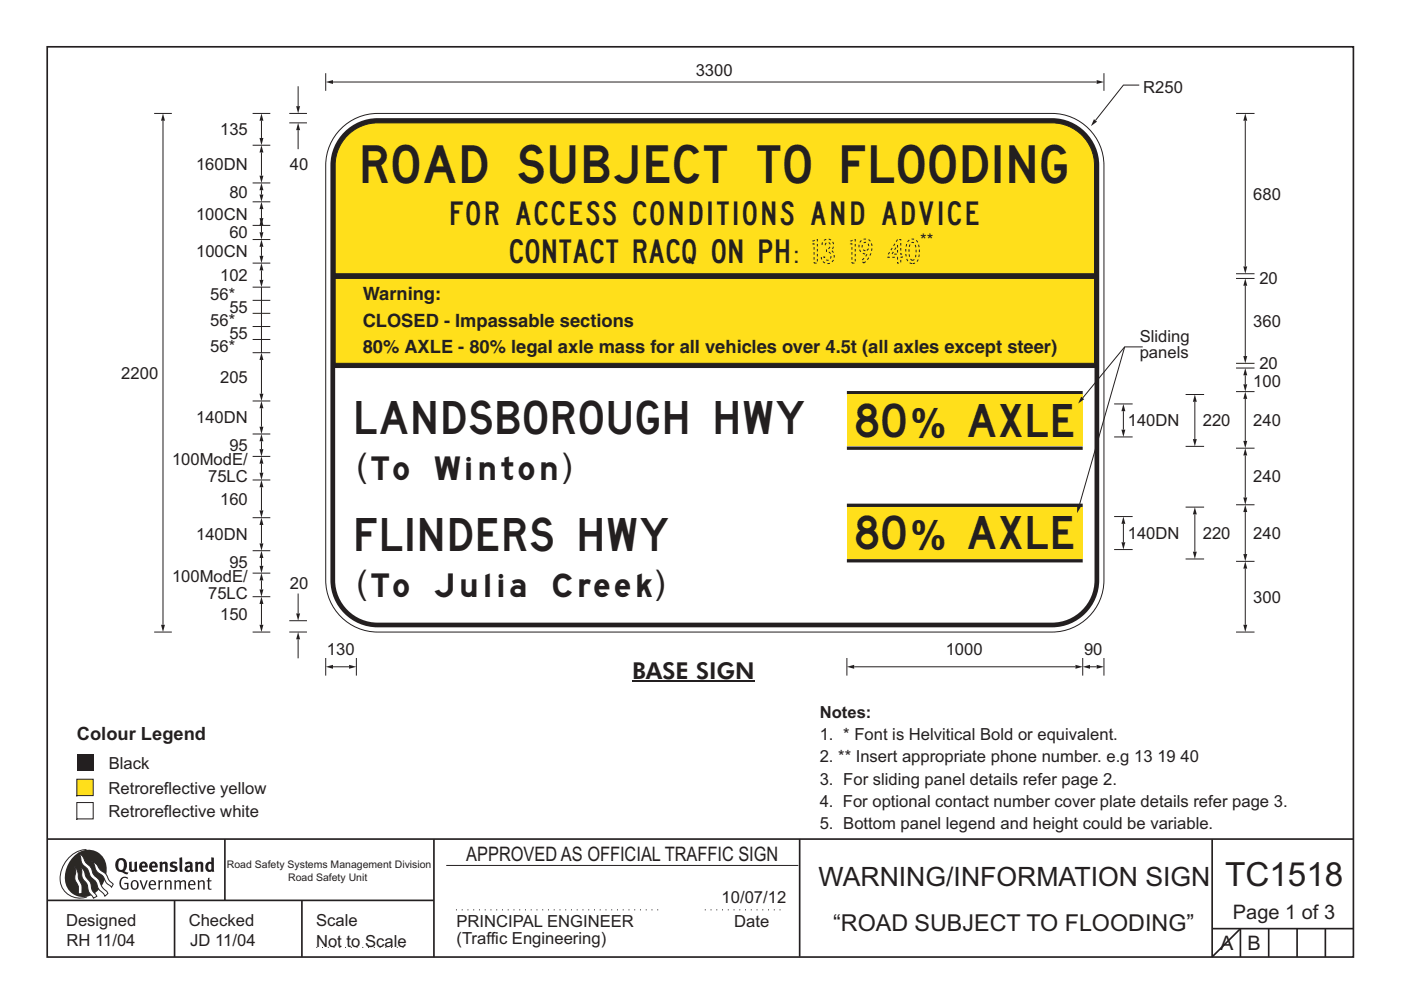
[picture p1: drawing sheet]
<svg xmlns="http://www.w3.org/2000/svg" width="297mm" height="210mm" viewBox="0 0 297 210" stroke-linecap="round" stroke-linejoin="round" font-family="sans-serif">
<g fill="none" stroke="#231f20" stroke-width=".35">
<path d="M10 9.9h276.9v193.1h-276.9zM10 178h277M47.7 178v13M92 178v25M169.5 177.9v25M257 178v25M10 191h82M37 191v12M64 191v12M257 197h30M263 197v6M269 197v6"/>
<path d="M275 197v6M281 197v6"/>
</g>
<path d="M96.7 193h43.3M149.4 193h16.9M67.1 201h19.4" fill="none" stroke="#231f20" stroke-width=".21" stroke-dasharray=".2 1" stroke-linecap="butt"/>
<path d="M94.6 183.6h74.7" fill="none" stroke="#231f20" stroke-width=".21"/>
<path d="M18.3 180.2a6.1 6.1 0 0 0-5.3 7.6 4.3 4.3 0 0 0 5.4 2.4" fill="none" stroke="#2b2824" stroke-width=".21"/>
<path d="M15.7 181.6a4 4 0 0 1 4.8-.9 4 4 0 0 1 2.1 4.4 5.5 5.5 0 0 1-5.3 5.2 4 4 0 0 1-3.5-5.1 6.7 6.7 0 0 1 1.9-3.6z" fill-rule="evenodd" fill="#2b2824"/>
<g fill="#fff" stroke="#2b2824" stroke-width=".21">
<path d="M15.9 183.8a3.5 3.5 0 0 1 .8 2.7 3.3 3.3 0 0 1 .7 2.9l-.8 .2a3.1 3.1 0 0 0-.6-2.7l-.2-.8a3.2 3.2 0 0 0 0-2.2z" fill-rule="evenodd"/>
<path d="M19.5 182.7l.4 .2a3.1 3.1 0 0 1 1.3 1.6l.6 .4a2.07 2.07 0 0 1 1.1 1.5l.3 .4 .8 .7-.4 .6a3.9 3.9 0 0 1-1.8-2.3l-.3-.3a2.34 2.34 0 0 1-1.5-2.1z" fill-rule="evenodd"/>
<path d="M16.7 181l.4 .2 .6 .7a3.2 3.2 0 0 0 1.4 1.9l.4 .9a2.59 2.59 0 0 0 1.4 1.8l.3 .5a4.1 4.1 0 0 0 1.6 2.3l.1 .2-.7 .6a2.33 2.33 0 0 0-1.1-1.3l-.3-.4a2.97 2.97 0 0 0-1.4-2.2l-.3-.4a2.97 2.97 0 0 0-1.4-2.3 3.2 3.2 0 0 1-.7-1.9z" fill-rule="evenodd"/>
<path d="M17 183.9l.7 .6 .3 .7a3.1 3.1 0 0 0 1.1 1.8l.1 .3a3.3 3.3 0 0 0 1.3 2.7v.1l-.7 .4v-.1a3.3 3.3 0 0 1-1.2-2.2 3.1 3.1 0 0 0-1-1.7l-.2-.6-.1-1.4z" fill-rule="evenodd"/>
</g>
<g fill="#231f20">
<path d="M25.6 186.4a1.1 1.1 0 0 1 1.6-.2l-.2 .2-.5-.2a1.2 1.2 0 0 0-.9 1.1 1.2 1.2 0 0 0 .8 1.2l.5-.2v-.8h-.5l-.1-.2h.9v1.2a1.29 1.29 0 0 1-1.5-.1 1.29 1.29 0 0 1-.3-1.5z" fill-rule="evenodd"/>
<path d="M28.1 187.1a.47 .47 0 0 1 .5-.2 .47 .47 0 0 1 .4 .3 .94 .94 0 0 1-.4 1.3l-.4-.2-.1-.6zM28.1 186.8a1.15 1.15 0 0 0 .4 1.9 1.04 1.04 0 0 0 .9-1 1.04 1.04 0 0 0-.9-1z" fill-rule="evenodd"/>
<path d="M29.6 186.7h.3l.6 1.6 .5-1.6h.3l-.7 2h-.3z" fill-rule="evenodd"/>
<path d="M32 187h.6l.2 .5h-.9zM31.7 187a.99 .99 0 0 0 0 1.4 .99 .99 0 0 0 1.3 .1l-.1-.2a.62 .62 0 0 1-.7 .1 .62 .62 0 0 1-.3-.7h1.2a.8 .8 0 0 0-.4-.9 .8 .8 0 0 0-1 .2z" fill-rule="evenodd"/>
<path d="M33.5 186.7h.3l.1 .3 .7-.3-.2 .3-.4 .2-.1 1.5h-.3z" fill-rule="evenodd"/>
<path d="M34.9 186.8l.3-.1 .1 .2a.61 .61 0 0 1 .6-.2 .61 .61 0 0 1 .5 .5v1.5h-.3v-1.3l-.1-.4-.2-.1-.5 .3v1.5h-.3z" fill-rule="evenodd"/>
<path d="M36.9 186.7h.3l.1 .2a.57 .57 0 0 1 1 .1h.1a.59 .59 0 0 1 .6-.3 .59 .59 0 0 1 .4 .5v1.5h-.3v-1.5l-.1-.2-.2-.1-.4 .3v1.5h-.4v-1.4v-.3h-.2l-.5 .2v1.5h-.3z" fill-rule="evenodd"/>
<path d="M40.4 187h.6l.1 .5h-.9zM40 187a1 1 0 0 0 .1 1.4 1 1 0 0 0 1.3 .1l-.1-.2a.62 .62 0 0 1-.7 .1 .62 .62 0 0 1-.4-.7h1.2a.8 .8 0 0 0-.4-.9 .8 .8 0 0 0-1 .2z" fill-rule="evenodd"/>
<path d="M41.9 186.8l.3-.1 .1 .2a.61 .61 0 0 1 .6-.2 .61 .61 0 0 1 .5 .5v1.5h-.3v-1.3l-.1-.4-.2-.1-.5 .3v1.5h-.3z" fill-rule="evenodd"/>
<path d="M44.1 186.2h.3v.5h.5l-.1 .2h-.4v1.5l.4 .1v.2a.48 .48 0 0 1-.5 0 .48 .48 0 0 1-.2-.4v-1.4h-.3v-.2h.3z" fill-rule="evenodd"/>
<path d="M25.3 182.6l.3-.2a.62 .62 0 0 1 .7 .9v.2a.65 .65 0 0 1-.2 .8 .65 .65 0 0 1-.8 .1 1.74 1.74 0 0 1 0-1.8zM24.8 182.4a1.61 1.61 0 0 0-.3 1.7 1.61 1.61 0 0 0 1.4 .9l.7 .4h.5l.1-.4-.8-.2a1.63 1.63 0 0 0-.6-2.8h-.4z" fill-rule="evenodd"/>
<path d="M27.4 182.8l.5-.1 .1 1.7 .1 .1 .4-.2v-1.5l.5-.1 .2 2-.4 .3-.2-.2a.72 .72 0 0 1-.8 .1 .72 .72 0 0 1-.4-.7z" fill-rule="evenodd"/>
<path d="M30.2 183.3l.3-.1 .2 .4h-.6zM29.7 183.1a1.13 1.13 0 0 0 .1 1.5 1.13 1.13 0 0 0 1.5 .1l-.2-.4a.66 .66 0 0 1-.9 .1l-.1-.4h1.2a.95 .95 0 0 0-.4-1.1 .95 .95 0 0 0-1.2 .2z" fill-rule="evenodd"/>
<path d="M32.3 183.3l.3-.1 .3 .4h-.7zM31.8 183.1a1.13 1.13 0 0 0 .1 1.5 1.13 1.13 0 0 0 1.5 .1l-.2-.4a.66 .66 0 0 1-.9 .1l-.1-.4h1.2a.95 .95 0 0 0-.4-1.1 .95 .95 0 0 0-1.2 .2z" fill-rule="evenodd"/>
<path d="M33.8 182.9l.5-.2 .1 .3a.65 .65 0 0 1 .7-.2 .65 .65 0 0 1 .5 .6v1.5h-.6v-1.4l-.2-.3-.4 .2v1.5h-.5z" fill-rule="evenodd"/>
<path d="M36.1 183a1.26 1.26 0 0 1 1.5-.1l-.2 .4a.56 .56 0 0 0-.8 .1l.9 .5a.94 .94 0 0 1-.4 1.1 .94 .94 0 0 1-1.1-.2l.1-.5a.8 .8 0 0 0 1 0l-.3-.2a.68 .68 0 0 1-.7-.3 .68 .68 0 0 1 0-.8z" fill-rule="evenodd"/>
<path d="M39.7 184.2l.6-.2v.4l-.5 .1zM39.2 183l.2 .4 .8-.2 .1 .4a.75 .75 0 0 0-1.1 .4 .75 .75 0 0 0 .5 1l.7-.2 .3 .2 .3-.3-.2-.7a.98 .98 0 0 0-.2-1.2 1.58 1.58 0 0 0-1.4 .2z" fill-rule="evenodd"/>
<path d="M41.3 182.9l.5-.2 .1 .3a.65 .65 0 0 1 .8-.2 .65 .65 0 0 1 .4 .6v1.5h-.6v-1.4l-.1-.3-.4 .2v1.5h-.6z" fill-rule="evenodd"/>
<path d="M44.3 183.3l.2-.1 .3 .1v1.1l-.3 .1-.3-.2zM44.8 181.8v1.1a1.02 1.02 0 0 0-1.1 .3 1.02 1.02 0 0 0-.1 1.2 .82 .82 0 0 0 1.3 .4v.1h.5l-.1-3z" fill-rule="evenodd"/>
<path d="M38 181.9l.6-.1 .1 3.1h-.5z" fill-rule="evenodd"/>
</g>
<path d="M263 197l-6 6" fill="none" stroke="#231f20" stroke-width=".35"/>
<path d="M16.3 160h3.5v3.5h-3.5z" fill="#231f20"/>
<path d="M16.3 170.2v3.5h3.5v-3.5z" fill-rule="evenodd" fill="#fff" stroke="#231f20" stroke-width=".21"/>
<path d="M16.3 165.3v3.4h3.5v-3.4z" fill-rule="evenodd" fill="#ffdf1b" stroke="#231f20" stroke-width=".21"/>
<path d="M69.1 15.5v3.8M70.6 17.4h161.9M234.1 15.5v3.8" fill="none" stroke="#231f20" stroke-width=".21"/>
<g fill="#231f20">
<path d="M232.5 17l1.6 .4-1.6 .4z"/>
<path d="M69.1 17.4l1.5-.4v.8z"/>
</g>
<path d="M72.3 27.3a11 11 0 0 1 7.8-3.2h142.9a11 11 0 0 1 11.1 11v87.9a11 11 0 0 1-11.1 11.1h-142.9a11 11 0 0 1-11-11.1v-87.9a11 11 0 0 1 3.2-7.8z" fill-rule="evenodd" fill="#fff" stroke="#231f20" stroke-width=".21"/>
<path d="M73.4 27.6a10 10 0 0 1 6.7-2.5h142.9a10 10 0 0 1 10.1 10v87.9a10 10 0 0 1-10.1 10.1h-142.9a10 10 0 0 1-10-10.1v-87.9a10 10 0 0 1 3.3-7.5z" fill-rule="evenodd" fill="#231f20"/>
<path d="M73.7 28.7a9 9 0 0 1 6.4-2.6h142.9a9 9 0 0 1 9.1 9v23h-161v-23a9 9 0 0 1 2.6-6.4zM71.1 59.1h161v18h-161z" fill-rule="evenodd" fill="#ffdf1b" stroke="#231f20" stroke-width=".21"/>
<path d="M71.1 78.1h161v44.9a9 9 0 0 1-9.1 9.1h-142.9a9 9 0 0 1-9-9.1z" fill-rule="evenodd" fill="#fff"/>
<path d="M61.3 131.7h3.8M63.2 135.6v4" fill="none" stroke="#231f20" stroke-width=".21"/>
<path d="M63.2 134.1l.4 1.5h-.8z" fill="#231f20"/>
<path d="M63.2 125.9v4.2" fill="none" stroke="#231f20" stroke-width=".21"/>
<path d="M62.8 130.1h.8l-.4 1.6z" fill="#231f20"/>
<path d="M241.5 18h-3.3l-5.9 7.5" fill="none" stroke="#231f20" stroke-width=".21"/>
<path d="M231.9 25.3l.7 .5-1.3 1z" fill="#231f20"/>
<path d="M55.4 128.1v4.4" fill="none" stroke="#231f20" stroke-width=".21"/>
<g fill="#231f20">
<path d="M55 132.5h.9l-.5 1.6z"/>
<path d="M55.4 126.6l.5 1.5h-.9z"/>
</g>
<path d="M179.6 83.3h50M179.6 95.1h50M179.6 107.2h50M179.6 118.9h50" fill="none" stroke="#231f20" stroke-width=".71" stroke-linecap="butt"/>
<g fill="#ffdf1b">
<path d="M179.6 83.7h50v11h-50z"/>
<path d="M179.6 107.6h50v11h-50z"/>
</g>
<path d="M61.3 24.1h3.8M63.2 27.6v4M53.6 126.6h3.7M53.6 134.1h3.7M61.3 134.1h3.8" fill="none" stroke="#231f20" stroke-width=".21"/>
<path d="M63.2 26.1l.4 1.5h-.8z" fill="#231f20"/>
<path d="M63.2 18.3v4.2" fill="none" stroke="#231f20" stroke-width=".21"/>
<path d="M62.8 22.5h.8l-.4 1.6z" fill="#231f20"/>
<path d="M61.3 26.1h3.8M55.4 123.1v1.9" fill="none" stroke="#231f20" stroke-width=".21"/>
<g fill="#231f20">
<path d="M55 125h.9l-.5 1.6z"/>
<path d="M55.4 121.6l.5 1.5h-.9z"/>
</g>
<path d="M55.4 118.3v1.7M53.6 121.6h3.7" fill="none" stroke="#231f20" stroke-width=".21"/>
<g fill="#231f20">
<path d="M55 120h.9l-.5 1.6z"/>
<path d="M55.4 116.8l.5 1.5h-.9z"/>
</g>
<path d="M53.6 116.8h3.7M55.4 111.3v4" fill="none" stroke="#231f20" stroke-width=".21"/>
<g fill="#231f20">
<path d="M55 115.3h.9l-.5 1.5z"/>
<path d="M55.4 109.8l.5 1.5h-.9z"/>
</g>
<path d="M53.6 109.8h3.7M55.4 103.3v5" fill="none" stroke="#231f20" stroke-width=".21"/>
<g fill="#231f20">
<path d="M55 108.3h.9l-.5 1.5z"/>
<path d="M55.4 101.8l.5 1.5h-.9z"/>
</g>
<path d="M55.4 98.3v2M53.6 101.8h3.7" fill="none" stroke="#231f20" stroke-width=".21"/>
<g fill="#231f20">
<path d="M55 100.3h.9l-.5 1.5z"/>
<path d="M55.4 96.8l.5 1.5h-.9z"/>
</g>
<path d="M53.6 96.8h3.7M55.4 93.6v1.7" fill="none" stroke="#231f20" stroke-width=".21"/>
<g fill="#231f20">
<path d="M55 95.3h.9l-.5 1.5z"/>
<path d="M55.4 92.1l.5 1.5h-.9z"/>
</g>
<path d="M53.6 92.1h3.7M55.4 86.6v3.9" fill="none" stroke="#231f20" stroke-width=".21"/>
<g fill="#231f20">
<path d="M55 90.5h.9l-.5 1.6z"/>
<path d="M55.4 85.1l.5 1.5h-.9z"/>
</g>
<path d="M55.4 76.3v7.2M53.6 85.1h3.7" fill="none" stroke="#231f20" stroke-width=".21"/>
<g fill="#231f20">
<path d="M55 83.5h.9l-.5 1.6z"/>
<path d="M55.4 74.8l.5 1.5h-.9z"/>
</g>
<path d="M55.4 57.3v2.1M53.6 74.8h3.7M53.6 72h3.7M53.6 69.3h3.7M53.6 66.5h3.7M53.6 63.7h3.7M53.6 60.9h3.7M55.4 60.9v13.9" fill="none" stroke="#231f20" stroke-width=".21"/>
<g fill="#231f20">
<path d="M55 59.4h.9l-.5 1.5z"/>
<path d="M55.4 55.8l.5 1.5h-.9z"/>
</g>
<path d="M53.6 55.8h3.7M55.4 52.3v2" fill="none" stroke="#231f20" stroke-width=".21"/>
<g fill="#231f20">
<path d="M55 54.3h.9l-.5 1.5z"/>
<path d="M55.4 50.8l.5 1.5h-.9z"/>
</g>
<path d="M55.4 47.8v1.5" fill="none" stroke="#231f20" stroke-width=".21"/>
<g fill="#231f20">
<path d="M55 49.3h.9l-.5 1.5z"/>
<path d="M55.4 46.3l.5 1.5h-.9z"/>
</g>
<path d="M53.6 50.8h3.7M53.6 47.8h3.7M55.4 44.3v2" fill="none" stroke="#231f20" stroke-width=".21"/>
<g fill="#231f20">
<path d="M55 46.3h.9l-.5 1.5z"/>
<path d="M55.4 42.8l.5 1.5h-.9z"/>
</g>
<path d="M53.6 42.8h3.7M55.4 40.3v1" fill="none" stroke="#231f20" stroke-width=".21"/>
<g fill="#231f20">
<path d="M55 41.3h.9l-.5 1.5z"/>
<path d="M55.4 38.8l.5 1.5h-.9z"/>
</g>
<path d="M53.6 38.8h3.7M55.4 32.3v5" fill="none" stroke="#231f20" stroke-width=".21"/>
<g fill="#231f20">
<path d="M55 37.3h.9l-.5 1.5z"/>
<path d="M55.4 30.8l.5 1.5h-.9z"/>
</g>
<path d="M53.6 30.8h3.7M55.4 25.6v3.7" fill="none" stroke="#231f20" stroke-width=".21"/>
<g fill="#231f20">
<path d="M55 29.3h.9l-.5 1.5z"/>
<path d="M55.4 24.1l.5 1.5h-.9z"/>
</g>
<path d="M53.6 24.1h3.7M229.6 139.6v3.7M234.1 139.6v3.7M231.1 141.4h1.4" fill="none" stroke="#231f20" stroke-width=".21"/>
<g fill="#231f20">
<path d="M232.5 141l1.6 .4-1.6 .4z"/>
<path d="M229.6 141.4l1.5-.4v.8z"/>
</g>
<path d="M181.1 141.4h46.9" fill="none" stroke="#231f20" stroke-width=".21"/>
<g fill="#231f20">
<path d="M228 141l1.6 .4-1.6 .4z"/>
<path d="M179.6 141.4l1.5-.4v.8z"/>
</g>
<path d="M69.1 139.6v3.7M75.6 139.6v3.7M179.6 139.6v3.7M70.6 141.4h3.4" fill="none" stroke="#231f20" stroke-width=".21"/>
<g fill="#231f20">
<path d="M74 141l1.6 .4-1.6 .4z"/>
<path d="M69.1 141.4l1.5-.4v.8z"/>
</g>
<path d="M262.1 134.1h3.9M264 120.6v11.9" fill="none" stroke="#231f20" stroke-width=".21"/>
<g fill="#231f20">
<path d="M263.6 132.5h.8l-.4 1.6z"/>
<path d="M264 119.1l.4 1.5h-.8z"/>
</g>
<path d="M262.1 119.1h3.9M264 108.6v8.9" fill="none" stroke="#231f20" stroke-width=".21"/>
<g fill="#231f20">
<path d="M263.6 117.5h.8l-.4 1.6z"/>
<path d="M264 107.1l.4 1.5h-.8z"/>
</g>
<path d="M264 96.6v8.9M262.1 107.1h3.9" fill="none" stroke="#231f20" stroke-width=".21"/>
<g fill="#231f20">
<path d="M263.6 105.5h.8l-.4 1.6z"/>
<path d="M264 95.1l.4 1.5h-.8z"/>
</g>
<path d="M262.1 95.1h3.9M264 84.6v8.9" fill="none" stroke="#231f20" stroke-width=".21"/>
<g fill="#231f20">
<path d="M263.6 93.5h.8l-.4 1.6z"/>
<path d="M264 83.1l.4 1.5h-.8z"/>
</g>
<path d="M264 79.6v1.9M262.1 83.1h3.9" fill="none" stroke="#231f20" stroke-width=".21"/>
<g fill="#231f20">
<path d="M263.6 81.5h.8l-.4 1.6z"/>
<path d="M264 78.1l.4 1.5h-.8z"/>
</g>
<path d="M262.1 78.1h3.9M264 60.6v14.9" fill="none" stroke="#231f20" stroke-width=".21"/>
<g fill="#231f20">
<path d="M263.6 75.5h.8l-.4 1.6z"/>
<path d="M264 59.1l.4 1.5h-.8z"/>
</g>
<path d="M264 25.6v30.9M262.1 59.1h3.9M262.1 58.1h3.9M262.1 77.1h3.9" fill="none" stroke="#231f20" stroke-width=".21"/>
<g fill="#231f20">
<path d="M263.6 56.5h.8l-.4 1.6z"/>
<path d="M264 24.1l.4 1.5h-.8z"/>
</g>
<path d="M34.6 25.6v106.9M262.1 24.1h3.9" fill="none" stroke="#231f20" stroke-width=".21"/>
<g fill="#231f20">
<path d="M34.1 132.5h.9l-.4 1.6z"/>
<path d="M34.6 24.1l.4 1.5h-.9z"/>
</g>
<path d="M32.7 24.1h3.7M236.2 92.7h3.9M238.2 87.2v3.9M32.7 134.1h3.7" fill="none" stroke="#231f20" stroke-width=".21"/>
<g fill="#231f20">
<path d="M237.8 91.1h.8l-.4 1.6z"/>
<path d="M238.2 85.7l.4 1.5h-.8z"/>
</g>
<path d="M236.2 85.7h3.9M251.4 118.6h3.9M253.3 109.1v7.9" fill="none" stroke="#231f20" stroke-width=".21"/>
<g fill="#231f20">
<path d="M252.9 117h.8l-.4 1.6z"/>
<path d="M253.3 107.6l.4 1.5h-.8z"/>
</g>
<path d="M251.4 94.7h3.9M253.3 85.2v7.9M251.4 107.6h3.9" fill="none" stroke="#231f20" stroke-width=".21"/>
<g fill="#231f20">
<path d="M252.9 93.1h.8l-.4 1.6z"/>
<path d="M253.3 83.7l.4 1.5h-.8z"/>
</g>
<path d="M251.4 83.7h3.9M236.2 116.6h3.9M238.2 111.1v3.9" fill="none" stroke="#231f20" stroke-width=".21"/>
<g fill="#231f20">
<path d="M237.8 115h.8l-.4 1.6z"/>
<path d="M238.2 109.6l.4 1.5h-.8z"/>
</g>
<path d="M242.3 73.6h-3.8l-8.9 10.8M236.2 109.6h3.9" fill="none" stroke="#231f20" stroke-width=".21"/>
<path d="M229.2 84.1l.7 .6-1.3 .9z" fill="#231f20"/>
<path d="M238.5 73.6l-9.7 33.7" fill="none" stroke="#231f20" stroke-width=".21"/>
<path d="M228.4 107.2l.8 .3-.8 1.3z" fill="#231f20"/>
<path d="M134 144.5h26" fill="none" stroke="#231f20" stroke-width=".22"/>
<g font-size="8.5" fill="#231f20">
<text x="193.1" y="92.6">%</text>
<text x="193.1" y="116.4">%</text>
</g>
<text font-size="8" fill="#231f20" x="76.9" y="38.8">ROAD SUBJECT TO FLOODING</text>
<g font-size="7.1" fill="#231f20">
<text x="75.6" y="101.2">(</text>
<text x="119" y="101.2">)</text>
<text x="75.6" y="126.1">(</text>
<text x="138.7" y="126.1">)</text>
<text x="259.7" y="188">TC1518</text>
</g>
<g font-size="7" fill="#231f20">
<text x="75.6" y="92.1">LANDSBOROUGH HWY</text>
<text x="181.5" y="92.6">80</text>
<text x="205.3" y="92.6">AXLE</text>
<text x="75.6" y="116.8">FLINDERS HWY</text>
<text x="181.5" y="116.4">80</text>
<text x="205.3" y="116.4">AXLE</text>
</g>
<text font-size="5.6" fill="#231f20" x="173.6" y="188">WARNING/INFORMATION SIGN</text>
<g font-size="5" fill="#231f20">
<text x="95.6" y="47.8">FOR ACCESS CONDITIONS AND ADVICE</text>
<text x="108.2" y="55.8">CONTACT RACQ ON PH: 13 19 40</text>
<text x="78.8" y="101.9">To</text>
<text x="92.2" y="101.9">Winton</text>
<text x="78.8" y="126.7">To</text>
<text x="92.2" y="126.7">Julia</text>
<text x="117.2" y="126.7">Creek</text>
</g>
<g font-size="4.9" fill="#231f20">
<text x="134" y="144">BASE SIGN</text>
<text x="176.6" y="197.5">“ROAD SUBJECT TO FLOODING”</text>
</g>
<g font-size="4.2" fill="#231f20">
<text x="98.9" y="182.6">APPROVED AS OFFICIAL TRAFFIC SIGN</text>
<text x="261.4" y="194.9">Page 1 of 3</text>
<text x="258.7" y="201.6">A</text>
<text x="264.5" y="201.6">B</text>
</g>
<g font-size="3.9" fill="#231f20">
<text x="76.9" y="63.7">Warning:</text>
<text x="76.9" y="69.3">CLOSED - Impassable sections</text>
<text x="76.9" y="74.8">80% AXLE - 80% legal axle mass for all vehicles over 4.5t (all axles except steer)</text>
<text x="16.3" y="157">Colour Legend</text>
</g>
<g font-size="3.5" fill="#231f20">
<text x="147.5" y="16.1">3300</text>
<text x="242.4" y="19.7">R250</text>
<text x="46.7" y="28.7">135</text>
<text x="41.6" y="36.1">160DN</text>
<text x="61.5" y="36.1">40</text>
<text x="41.6" y="46.6">100CN</text>
<text x="48.6" y="42">80</text>
<text x="265.7" y="42.3">680</text>
<text x="48.6" y="50.6">60</text>
<text x="41.6" y="54.6">100CN</text>
<text x="46.7" y="59.6">102</text>
<text x="44.6" y="63.6">56*</text>
<text x="267" y="60.2">20</text>
<text x="44.6" y="69.1">56*</text>
<text x="48.6" y="71.8">55</text>
<text x="48.6" y="66.3">55</text>
<text x="265.7" y="69.3">360</text>
<text x="44.6" y="74.7">56*</text>
<text x="241.6" y="72.5">Sliding</text>
<text x="241.6" y="76">panels</text>
<text x="25.7" y="80.3">2200</text>
<text x="46.7" y="81.2">205</text>
<text x="265.7" y="82.1">100</text>
<text x="267" y="78.3">20</text>
<text x="41.6" y="89.8">140DN</text>
<text x="48.6" y="95.6">95</text>
<text x="239.1" y="90.4">140DN</text>
<text x="255" y="90.4">220</text>
<text x="265.7" y="90.3">240</text>
<text x="36.5" y="98.7">100ModE/</text>
<text x="44.1" y="102.2">75LC</text>
<text x="46.7" y="107.1">160</text>
<text x="265.7" y="102.3">240</text>
<text x="41.6" y="114.6">140DN</text>
<text x="239.1" y="114.3">140DN</text>
<text x="255" y="114.3">220</text>
<text x="265.7" y="114.3">240</text>
<text x="36.5" y="123.4">100ModE/</text>
<text x="48.6" y="120.4">95</text>
<text x="61.5" y="125">20</text>
<text x="44.1" y="127">75LC</text>
<text x="46.7" y="131.6">150</text>
<text x="265.7" y="127.8">300</text>
<text x="69.3" y="138.9">130</text>
<text x="200.5" y="138.9">1000</text>
<text x="229.8" y="138.9">90</text>
<text x="173.8" y="152.2">Notes:</text>
<text x="173.8" y="157">1. * Font is Helvitical Bold or equivalent.</text>
<text x="173.8" y="161.7">2. ** Insert appropriate phone number. e.g 13 19 40</text>
<text x="23.1" y="163.2">Black</text>
<text x="173.8" y="166.4">3. For sliding panel details refer page 2.</text>
<text x="23" y="168.4">Retroreflective yellow</text>
<text x="23" y="173.4">Retroreflective white</text>
<text x="173.8" y="171.1">4. For optional contact number cover plate details refer page 3.</text>
<text x="173.8" y="175.9">5. Bottom panel legend and height could be variable.</text>
<text x="153" y="191.6">10/07/12</text>
<text x="14" y="196.4">Designed</text>
<text x="40" y="196.4">Checked</text>
<text x="67" y="196.4">Scale</text>
<text x="96.8" y="196.7">PRINCIPAL ENGINEER</text>
<text x="155.7" y="196.6">Date</text>
<text x="14.1" y="200.6">RH 11/04</text>
<text x="40.3" y="200.6">JD 11/04</text>
<text x="67" y="200.8">Not to Scale</text>
<text x="96.8" y="200.2">(Traffic Engineering)</text>
</g>
<text font-size="2.8" fill="#231f20" x="195.1" y="51.6">**</text>
<g font-size="2.2" fill="#231f20">
<text x="48.1" y="184.1">Road Safety Systems Management Division</text>
<text x="61.1" y="186.8">Road Safety Unit</text>
</g>
</svg>
